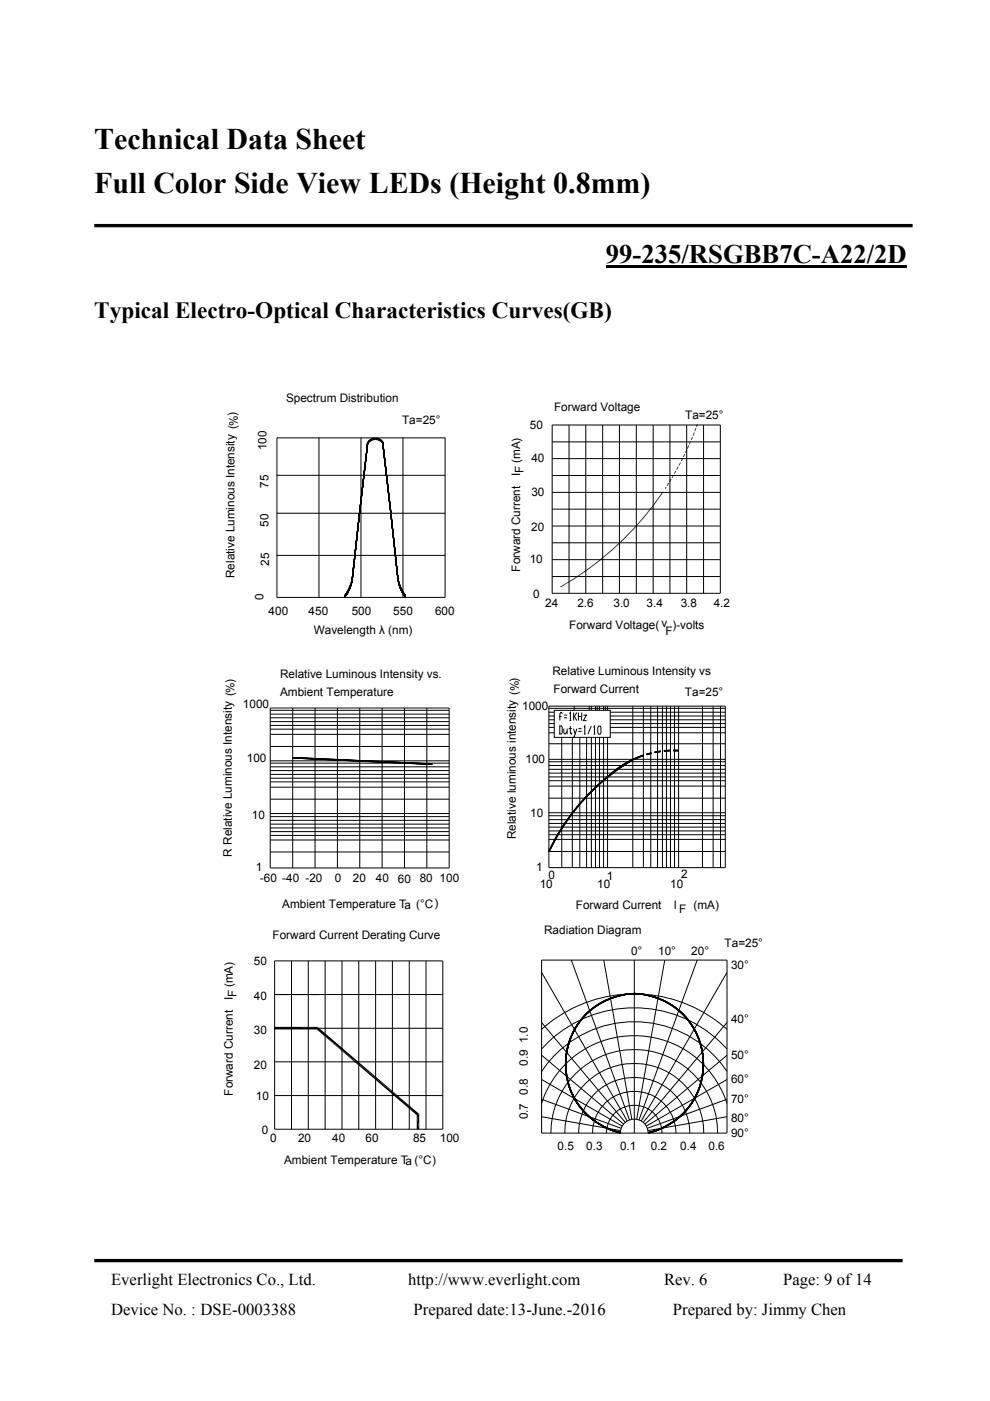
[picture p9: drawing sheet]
<svg xmlns="http://www.w3.org/2000/svg" width="210mm" height="297mm" viewBox="0 0 210 297" stroke-linecap="round" stroke-linejoin="round" font-family="sans-serif">
<path d="M128.5 56.3h63.8v.5h-63.8z" fill="#000"/>
<path d="M20 47.8h173.6M20 267.3h171.5" fill="none" stroke="#000" stroke-width=".71" stroke-linecap="butt"/>
<g fill="none" stroke="#000" stroke-width=".21">
<path d="M67.6 92.8v33.9M76.6 92.8v33.9M77.9 94.1l-3.2 28.7M78 93.8l-1.7 15M81.1 93.6l1.8 15.1-1.7-14.7M81.2 93.9l3.2 28.9M81.3 94.2a1.92 1.92 0 0 0-1.8-1 1.92 1.92 0 0 0-1.6 1.2M81.3 94.1a1.93 1.93 0 0 0-1.8-1 1.93 1.93 0 0 0-1.6 1.2M81.3 94.1a1.93 1.93 0 0 0-1.8-1 1.93 1.93 0 0 0-1.6 1.1M81.3 94a1.92 1.92 0 0 0-1.8-1 1.92 1.92 0 0 0-1.6 1.1M81.3 93.9a1.93 1.93 0 0 0-1.8-1 1.93 1.93 0 0 0-1.6 1.2M81.3 93.9a1.93 1.93 0 0 0-1.8-1 1.93 1.93 0 0 0-1.6 1.1"/>
<path d="M85.5 92.8v33.9M94.4 92.8v33.9h-35.7v-33.9h35.8M117.1 90.1h35.7v35.7h-35.7zM117.1 93.7h35.7M117.1 97.2h35.7M120.7 90.1v35.7M124.2 90.1v35.7M127.8 90.1v35.7M131.4 90.1v35.7M135 90.1v35.7M138.5 90.1v35.7M142.1 90.1v35.7"/>
<path d="M145.6 90.1v35.7M149.2 90.1v35.7M58.7 100.8h35.7M58.7 117.8h35.7M58.7 108.8h35.7M76.3 108.7l-1.6 14.2M82.9 108.7l1.5 14.2M117.1 115.1h35.7M117.1 107.9h35.7M117.1 100.8h35.7M117.1 118.7h35.7M117.1 111.5h35.7"/>
<path d="M117.1 104.4h35.7M74.7 122.7a8.2 8.2 0 0 1-1.6 3.8 8.4 8.4 0 0 0 1.6-3.8M74.7 122.7a8 8 0 0 1-1.6 3.7 8.3 8.3 0 0 0 1.6-3.7zM74.7 122.6a8.1 8.1 0 0 1-1.6 3.8 8.3 8.3 0 0 0 1.6-3.8zM74.7 122.6a8 8 0 0 1-1.6 3.7 8.3 8.3 0 0 0 1.6-3.7zM74.7 122.5a8 8 0 0 1-1.6 3.8 8.3 8.3 0 0 0 1.6-3.8zM74.7 122.5a7.8 7.8 0 0 1-1.6 3.7M74.7 122.9a8.3 8.3 0 0 1-1.6 3.8M74.7 122.9a8.4 8.4 0 0 1-1.6 3.7 8.5 8.5 0 0 0 1.6-3.7 8.4 8.4 0 0 1-1.6 3.7M74.7 122.8a8.1 8.1 0 0 1-1.6 3.8M74.7 122.8a8.3 8.3 0 0 1-1.6 3.8M74.7 122.8a8.3 8.3 0 0 1-1.6 3.7 8.6 8.6 0 0 0 1.6-3.7z"/>
<path d="M84.4 122.5a7.8 7.8 0 0 0 1.6 3.7 7.6 7.6 0 0 1-1.6-3.7zM84.4 122.5a7.8 7.8 0 0 0 1.6 3.8M84.4 122.5a7.9 7.9 0 0 0 1.6 3.8 7.7 7.7 0 0 1-1.6-3.8zM84.4 122.6a7.8 7.8 0 0 0 1.6 3.7M84.4 122.6a7.8 7.8 0 0 0 1.6 3.7 7.5 7.5 0 0 1-1.6-3.7zM84.4 122.6a7.8 7.8 0 0 0 1.6 3.8M84.4 122.6a8.2 8.2 0 0 0 1.6 3.8 8 8 0 0 1-1.6-3.8zM84.4 122.7a7.8 7.8 0 0 0 1.6 3.7M84.4 122.7a8 8 0 0 0 1.6 3.7 7.8 7.8 0 0 1-1.6-3.7zM84.4 122.7a8.1 8.1 0 0 0 1.6 3.8M84.4 122.8a8 8 0 0 0 1.6 3.8 7.8 7.8 0 0 1-1.6-3.8zM84.4 122.9a8.2 8.2 0 0 0 1.6 3.7 8 8 0 0 1-1.6-3.7z"/>
<path d="M84.4 122.9a8.1 8.1 0 0 0 1.6 3.7M84.4 122.9a8.3 8.3 0 0 0 1.6 3.8M117.1 122.2h35.7M57.3 150.1h38v33.9h-38zM57.3 150.6h38M57.3 151.4h38M57.3 152.2h38M57.3 153h38M57.3 153.8h38M57.3 154.6h38M57.3 158.3h38M57.3 155.7h38"/>
<path d="M62.1 150.1v33.9M66.8 150.1v33.9M71.6 150.1v33.9M76.3 150.1v33.9M81 150.1v33.9M85.8 150.1v33.9M90.5 150.1v33.9M116.4 149.7h37.4v34.3h-37.4zM116.4 155.4h1.2M116.4 154.2h1.2M116.4 153.4h1.2M116.4 152.6h1.2"/>
<path d="M116.4 151.8h1.2M116.4 151h1.2M116.4 157.7h37.4M116.4 150.2h37.4M117.6 150.6h11.8v5.7h-11.8zM118.6 153.9h.5l.2 .3v1.1l-.2 .3h-.5M118.6 151.9h.5M118.7 153.9v1.7M119.1 156.3v27.7M119.3 151.3l-.2-.3h-.2l-.2 .3v1.5M119.6 154.5v.8l.2 .3h.1l.4-.6M119.6 151.6h.7"/>
<path d="M119.6 152.2h.7M120.3 154.5v1.1M120.6 154.5h.7M120.8 151.3l.2-.2v1.7M120.8 152.8h.3M121 153.9v1.4l.1 .3 .2-.3M121.4 156.3v27.7M121.6 154.5l.4 1.1M121.7 151.1v1.7M121.8 149.7v.9M121.8 151.9l.5 .9M122.3 154.5l-.5 1.7h-.2"/>
<path d="M122.3 151.1l-.5 .8h-.1M122.7 155.1h.7M122.7 154.5h.7M122.7 151.1v1.7M122.7 151.9h.7M123 156.3v27.7M123.4 151.1v1.7M123.7 151.6h.7l-.7 1.2h.7M123.9 154.2l.1-.3v1.7M123.9 155.6h.3M124.4 156.3v27.7M125 149.7v.9"/>
<path d="M125.4 153.9l-.7 1.7M125.4 156.3v27.7M125.4 149.7v.9M125.9 154.2l.2-.3v1.8M125.9 155.7h.4M126.3 156.3v27.7M126.3 149.7v.9M126.7 149.7v.9M127 153.9h.3l.2 .3v1.2l-.2 .3h-.3l-.2-.3v-1.2zM127.1 156.3v27.7M127.1 149.7v.9M128 156.3v27.7"/>
<path d="M128 149.7v.9M128.4 149.7v.9M128.9 149.7v.9M128.9 156.3v27.7M129.4 155.4h24.4M129.4 154.2h24.4M129.4 153.4h24.4M129.4 152.6h24.4M129.4 151.8h24.4M129.4 151h24.4M134.2 149.7v34.3M136.5 149.7v34.3"/>
<path d="M137.1 159.9l1.1-.3-1.1 .3M138 149.7v34.3M138.2 159.7l-1.1 .3M138.2 159.8l-1.1 .2M139.5 149.7v34.3M140.1 159.2l-1.3 .2M140.1 159.3l-1.3 .2M140.2 159.4l-1.4 .2M140.5 149.7v34.3M140.8 159.2l1.3-.1-1.3 .1M141.4 149.7v34.3M142.1 159l-1.3 .1"/>
<path d="M142.1 159.1l-1.3 .1h1.4M142.2 159.2l-1.4 .1M142.2 149.7v34.3M142.8 159h1.1M142.8 159.2h1.1M142.8 159.1h1.1M143.1 149.7v34.3M143.9 149.7v34.3M149 149.7v34.3M151.3 149.7v34.3M152.8 149.7v34.3M57.3 173.1h38"/>
<path d="M57.3 173.9h38M57.3 174.7h38M57.3 175.5h38M57.3 176.3h38M57.3 177.1h38M57.3 178.1h38M57.3 172.5h38M57.3 161.8h38M57.3 162.6h38M57.3 163.4h38M57.3 164.2h38M57.3 165h38"/>
<path d="M57.3 165.8h38M57.3 169.4h38M57.3 166.9h38M57.3 161.3h38M62.1 160.6l29.6 1.4M62.1 160.7l29.6 1.3-29.6-1.3M116.4 173h37.4M116.4 173.8h37.4M116.4 174.6h37.4M116.4 175.4h37.4M116.4 176.2h37.4M116.4 177h37.4"/>
<path d="M116.4 178h37.4M116.4 172.3h37.4M116.4 161.5h37.4M116.4 162.3h37.4M116.4 163.1h37.4M116.4 163.9h37.4M116.4 164.7h37.4M116.4 165.5h37.4M116.4 169.2h37.4M116.4 166.7h37.4M116.4 161h37.4M124.9 168.3l4.5-4.1 4.8-3.2a45.6 45.6 0 0 0-17.8 19.5 45.5 45.5 0 0 1 8.5-12.2z"/>
<path d="M128.9 164.7a19.1 19.1 0 0 1 7.6-4.6 20.1 20.1 0 0 0-7.6 4.6zM128.9 164.8a19.1 19.1 0 0 1 6.8-4.3 20.5 20.5 0 0 0-6.8 4.3zM134.2 161a45.3 45.3 0 0 0-17.9 19.5M134.2 161a44.9 44.9 0 0 0-17.8 19.6 45.2 45.2 0 0 1 17.8-19.5 45.5 45.5 0 0 0-17.7 19.5M135.7 160.4a19.1 19.1 0 0 0-6.8 4.3 20.7 20.7 0 0 1 6.8-4.2M136.5 160.3l-.8 .2M136.5 160.1l-.8 .3M136.5 160.2l-.8 .3M57.3 180.6h38M116.4 180.5h37.4M58.3 203.7h35.6v35.7h-35.6zM61.8 203.7v35.7"/>
<path d="M65.4 203.7v35.7M67.5 210.9h-9.2h35.6M69 203.7v35.7M72.5 203.7v35.7M76.1 203.7v35.7M79.7 203.7v35.7M83.2 203.7v35.7M86.8 203.7v35.7M90.4 203.7v35.7M93.9 218h-35.6M114.9 216.8l17.7 21.2M114.9 203.6h39.3v36.6h-39.3z"/>
<path d="M114.9 206.2l18.2 31.5M114.9 218.2a29.5 29.5 0 0 1 39.3 0M121.2 203.6l12.3 33.8M124.4 215a14.5 14.5 0 0 1 24.4 7.5 14.9 14.9 0 0 1-11.3 17.7 2.95 2.95 0 0 0-3-2.9 2.95 2.95 0 0 0-2.9 2.9 15 15 0 0 1-7.2-25.2zM128.1 203.6l5.9 33.7M134.5 203.6v36.6M141 203.6l-6 33.7M147.9 203.6l-12.4 33.8M154.2 206.2l-18.2 31.5M154.2 216.8l-17.8 21.2M58.3 232.3h35.6M58.3 225.1h35.6"/>
<path d="M114.9 236.8l16.7 2.9M114.9 223.7l17.4 14.6M114.9 233.1l16.9 6.1M114.9 233.9a20.6 20.6 0 0 1 19.6-14.3 20.6 20.6 0 0 1 19.7 14.3M114.9 227.2a23.6 23.6 0 0 1 39.3 0M114.9 222.4a26.5 26.5 0 0 1 39.3 0M114.9 228.9l17.1 9.9M154.2 228.9l-17.1 9.9M154.2 233.1l-16.9 6.1M154.2 223.7l-17.4 14.6M154.2 236.8l-16.8 2.9M116.8 240.2a17.7 17.7 0 0 1 17.7-17.7 17.7 17.7 0 0 1 17.7 17.7"/>
<path d="M119.8 240.2a14.7 14.7 0 0 1 14.7-14.7 14.7 14.7 0 0 1 14.8 14.7M122.7 240.2a11.8 11.8 0 0 1 11.8-11.7 11.8 11.8 0 0 1 11.8 11.7M125.7 240.2a8.8 8.8 0 0 1 8.8-8.8 8.8 8.8 0 0 1 8.9 8.8M128.6 240.2a5.9 5.9 0 0 1 5.9-5.9 5.9 5.9 0 0 1 5.9 5.9M131.6 240.2a14.9 14.9 0 0 1-11.5-16.8 14.9 14.9 0 0 1 16-12.6 14.9 14.9 0 0 1 13 14.1 14.9 14.9 0 0 1-11.6 15.3 14.9 14.9 0 0 0 11.5-16.8 14.9 14.9 0 0 0-16-12.6 14.9 14.9 0 0 0-13 14.1 14.9 14.9 0 0 0 11.6 15.3M131.6 240.1a14.9 14.9 0 0 1-11.5-16.8 14.9 14.9 0 0 1 16-12.6 14.9 14.9 0 0 1 13 14.1 14.9 14.9 0 0 1-11.6 15.3 14.9 14.9 0 0 0 11.5-16.8 14.9 14.9 0 0 0-16-12.6 14.9 14.9 0 0 0-13 14.1 14.9 14.9 0 0 0 11.6 15.3M131.6 240.2a14.9 14.9 0 0 1-11.5-16.8 14.9 14.9 0 0 1 16-12.6 15 15 0 0 1 13 14.1 15 15 0 0 1-11.6 15.3M137.5 240.2a14.9 14.9 0 0 0 11.5-16.8 14.9 14.9 0 0 0-15.9-12.6 15 15 0 0 0-13.1 14.1 15 15 0 0 0 11.7 15.3 14.9 14.9 0 0 1-11.5-16.8 14.9 14.9 0 0 1 16-12.6 15 15 0 0 1 13 14.1 15 15 0 0 1-11.6 15.3M137.5 240.2a14.9 14.9 0 0 0 11.5-16.8 14.9 14.9 0 0 0-15.9-12.6 14.9 14.9 0 0 0-13.1 14.1 14.9 14.9 0 0 0 11.7 15.3 14.9 14.9 0 0 1-11.5-16.8 14.9 14.9 0 0 1 16-12.6 14.9 14.9 0 0 1 13 14.1 14.9 14.9 0 0 1-11.6 15.3M137.5 240.1a14.9 14.9 0 0 0 11.5-16.8 14.9 14.9 0 0 0-15.9-12.6 14.9 14.9 0 0 0-13.1 14.1 14.9 14.9 0 0 0 11.7 15.3 14.9 14.9 0 0 1-11.5-16.8 14.9 14.9 0 0 1 16-12.6 14.9 14.9 0 0 1 13 14.1 14.9 14.9 0 0 1-11.6 15.3"/>
</g>
<g fill="#000">
<path d="M143.8 98.9l.1 .1-.5 .5zM143.9 99l-.3 .6-.2-.1zM144.1 98.3l.2 .1-.4 .2zM143.9 98.6l.4-.2-.2 .3zM144.3 98l.1 .1-.3 .2zM144.1 98.3l.3-.2-.1 .3zM144.7 97.2h.2l-.5 .5zM144.9 97.2l-.4 .6-.1-.1zM145.2 96.3h.1l-.5 .6zM145.3 96.3l-.3 .6h-.2zM145.5 95.7h.1l-.3 .3zM145.3 96l.3-.3-.1 .3z"/>
<path d="M145.6 95.4h.2l-.3 .3zM145.5 95.7l.3-.3-.2 .3zM146 94.4l.2 .1-.5 .6zM146.2 94.5l-.3 .6h-.2zM146.4 93.5l.2 .1-.5 .5zM146.6 93.6l-.3 .6-.2-.1zM146.7 92.9l.2 .1-.4 .2zM146.8 92.6l.2 .1-.3 .2zM146.5 93.2l.4-.2-.2 .3zM146.7 92.9l.3-.2-.1 .3zM147.2 91.7h.1l-.4 .6zM147.3 91.7l-.2 .7-.2-.1z"/>
<path d="M147.5 90.7l.2 .1-.4 .6zM147.7 90.8l-.3 .6h-.1zM147.8 90.1h.2l-.4 .3zM147.6 90.4l.4-.3-.2 .4zM147.8 90.1h.2zM127 118.8l2.6-2.1 .1 .1zM127 118.8l2.7-2-2.6 2.2zM129.6 116.7l2.4-2.3 .1 .2zM129.6 116.7l2.5-2.1-2.4 2.2zM134.3 112.1l.1 .1-2.4 2.2zM132 114.4l2.4-2.2-2.3 2.4zM136.5 109.6l.2 .1-2.4 2.4z"/>
<path d="M136.7 109.7l-2.3 2.5-.1-.1zM138.6 107l.1 .1-2.2 2.5zM138.7 107.1l-2 2.6-.2-.1zM140.5 104.3l.1 .1-2 2.6zM140.6 104.4l-1.9 2.7-.1-.1zM141.2 103.2l.2 .1-.4 .2zM141 103.5l.4-.2-.2 .3zM141.7 102.4l.2 .1-.5 .4zM141.4 102.9l.5-.4-.4 .5zM142.3 101.5l.1 .1-.5 .5zM141.9 102.1l.5-.5-.3 .6zM142.6 101l.2 .1-.3 .1z"/>
<path d="M142.5 101.2l.3-.1-.2 .2zM142.8 100.7l.1 .1-.3 .2zM142.6 101l.3-.2-.1 .3zM143.3 99.8l.1 .1-.4 .5zM143.4 99.9l-.3 .6-.1-.1zM118.8 124.4l2.8-1.7 .1 .1zM118.8 124.4l2.9-1.6-2.8 1.7zM121.6 122.7l2.8-1.9 .1 .2zM121.6 122.7l2.9-1.7-2.8 1.8zM124.4 120.8l2.6-2 .1 .2zM124.4 120.8l2.7-1.8-2.6 2zM58.3 217.7h9.1l-9.1 .6z"/>
<path d="M58.3 218.3l9.1-.6-.2 .6zM67.2 218.3l21.7 17.9-.5 .2zM67.4 217.7l21.5 18.5-21.7-17.9zM88.4 236.4l.5 3h-.5zM88.4 236.4l.5-.2v3.2z"/>
</g>
<g font-size="6.3">
<text x="20" y="31.5">Technical Data Sheet</text>
<text x="20" y="40.9">Full Color Side View LEDs (Height 0.8mm)</text>
</g>
<text font-size="5.7" x="128.5" y="55.7">99-235/RSGBB7C-A22/2D</text>
<text font-size="4.9" x="20" y="67.4">Typical Electro-Optical Characteristics Curves(GB)</text>
<g font-size="3.5">
<text x="23.6" y="272.4">Everlight Electronics Co., Ltd.</text>
<text x="86.6" y="272.4">http://www.everlight.com</text>
<text x="140.8" y="272.4">Rev. 6</text>
<text x="166.1" y="272.4">Page: 9 of 14</text>
<text x="23.6" y="278.7">Device No. : DSE-0003388</text>
<text x="87.7" y="278.7">Prepared date:13-June.-2016</text>
<text x="142.7" y="278.7">Prepared by: Jimmy Chen</text>
</g>
<g font-size="2.5">
<text x="60.7" y="85.2">Spectrum Distribution</text>
<text x="85.3" y="89.9">Ta=25°</text>
<text x="117.5" y="87.1">Forward Voltage</text>
<text x="145.3" y="88.9">Ta=25°</text>
<text x="50.4" y="90.3" transform="rotate(-90 50.4 90.3)">%)</text>
<text x="56.5" y="95.5" transform="rotate(-90 56.5 95.5)">100</text>
<text x="112.4" y="91.1">50</text>
<text x="110.3" y="101" transform="rotate(-90 110.3 101)">I</text>
<text x="110.3" y="98.2" transform="rotate(-90 110.3 98.2)">(mA)</text>
<text x="111.1" y="100.2" transform="rotate(-90 111.1 100.2)">F</text>
<text x="112.7" y="98">40</text>
<text x="56.9" y="103.4" transform="rotate(-90 56.9 103.4)">75</text>
<text x="112.7" y="105.2">30</text>
<text x="56.9" y="111.7" transform="rotate(-90 56.9 111.7)">50</text>
<text x="112.7" y="112.6">20</text>
<text x="112.4" y="119.5">10</text>
<text x="49.7" y="122.6" transform="rotate(-90 49.7 122.6)">Relative Luminous Intensity (</text>
<text x="57.1" y="120" transform="rotate(-90 57.1 120)">25</text>
<text x="110.3" y="121.2" transform="rotate(-90 110.3 121.2)">Forward Current</text>
<text x="55.9" y="127.3" transform="rotate(-90 55.9 127.3)">0</text>
<text x="57" y="130.4">400</text>
<text x="65.5" y="130.4">450</text>
<text x="74.6" y="130.4">500</text>
<text x="83.4" y="130.4">550</text>
<text x="92.3" y="130.4">600</text>
<text x="113.1" y="126.8">0</text>
<text x="115.7" y="128.7">24</text>
<text x="122.5" y="128.7">2.6</text>
<text x="130.1" y="128.7">3.0</text>
<text x="137.1" y="128.7">3.4</text>
<text x="144.4" y="128.7">3.8</text>
<text x="151.4" y="128.7">4.2</text>
<text x="66.6" y="134.4">Wavelength λ (nm)</text>
<text x="120.7" y="133.3">Forward Voltage( v )-volts</text>
<text x="141.2" y="134.6">F</text>
<text x="59.4" y="143.7">Relative Luminous Intensity vs.</text>
<text x="117.2" y="143.1">Relative Luminous Intensity vs</text>
<text x="59.4" y="147.6">Ambient Temperature</text>
<text x="117.4" y="146.9">Forward Current</text>
<text x="145.3" y="147.6">Ta=25°</text>
<text x="51.5" y="150.2">1000</text>
<text x="110.8" y="150.5">1000</text>
<text x="52.4" y="161.6">100</text>
<text x="111.4" y="161.8">100</text>
<text x="53.4" y="173.7">10</text>
<text x="112.5" y="173.2">10</text>
<text x="109.4" y="177.9" transform="rotate(-90 109.4 177.9)">Relative luminous intensity (%)</text>
<text x="49.2" y="181.6" transform="rotate(-90 49.2 181.6)">R Relative Luminous Intensity (%)</text>
<text x="54.3" y="184.6">1</text>
<text x="113.7" y="184.6">1</text>
<text x="55.1" y="187.1">-60 -40 -20</text>
<text x="71" y="187.1">0</text>
<text x="74.8" y="187.1">20</text>
<text x="79.7" y="187.1">40</text>
<text x="84.4" y="187.2">60</text>
<text x="89" y="187.1">80</text>
<text x="93.2" y="187.1">100</text>
<text x="114.5" y="188.2">10</text>
<text x="116.4" y="186.3">0</text>
<text x="126.7" y="188.2">10</text>
<text x="128.7" y="186.6">1</text>
<text x="142.2" y="188.3">10</text>
<text x="144.5" y="186.2">2</text>
<text x="59.9" y="192.4">Ambient Temperature Ta (°C)</text>
<text x="122.1" y="192.7">Forward Current</text>
<text x="142.9" y="192.8">I</text>
<text x="144.1" y="193.6">F</text>
<text x="147.1" y="192.8">(mA)</text>
<text x="57.8" y="199.1">Forward Current Derating Curve</text>
<text x="115.4" y="198.1">Radiation Diagram</text>
<text x="133.8" y="202.4">0°</text>
<text x="139.6" y="202.4">10°</text>
<text x="146.6" y="202.4">20°</text>
<text x="153.7" y="200.8">Ta=25°</text>
<text x="49.4" y="209.3" transform="rotate(-90 49.4 209.3)">(mA)</text>
<text x="53.9" y="204.7">50</text>
<text x="155.1" y="205.4">30°</text>
<text x="49.4" y="212.1" transform="rotate(-90 49.4 212.1)">I</text>
<text x="50.1" y="211.3" transform="rotate(-90 50.1 211.3)">F</text>
<text x="53.9" y="212.1">40</text>
<text x="53.9" y="219.1">30</text>
<text x="112" y="221.2" transform="rotate(-90 112 221.2)">1.0</text>
<text x="155.1" y="217">40°</text>
<text x="53.9" y="226.6">20</text>
<text x="112" y="226" transform="rotate(-90 112 226)">0.9</text>
<text x="155.1" y="224.5">50°</text>
<text x="49.4" y="232.3" transform="rotate(-90 49.4 232.3)">Forward Current</text>
<text x="54.3" y="233.2">10</text>
<text x="112" y="232.1" transform="rotate(-90 112 232.1)">0.8</text>
<text x="155.1" y="233.9">70°</text>
<text x="155.1" y="229.7">60°</text>
<text x="112" y="237.3" transform="rotate(-90 112 237.3)">0.7</text>
<text x="155.1" y="237.9">80°</text>
<text x="55.5" y="240.4">0</text>
<text x="57.3" y="242.1">0</text>
<text x="63.2" y="242">20</text>
<text x="70.5" y="242.2">40</text>
<text x="77.5" y="242.2">60</text>
<text x="87.6" y="242.2">85</text>
<text x="93.3" y="242.2">100</text>
<text x="118.3" y="243.9">0.5</text>
<text x="124.4" y="243.9">0.3</text>
<text x="131.5" y="243.9">0.1</text>
<text x="138" y="243.9">0.2</text>
<text x="144.3" y="243.9">0.4</text>
<text x="150.3" y="243.9">0.6</text>
<text x="155.1" y="241">90°</text>
<text x="60.2" y="246.9">Ambient Temperature T (°C)</text>
<text x="86" y="247.1">a</text>
</g>
</svg>
